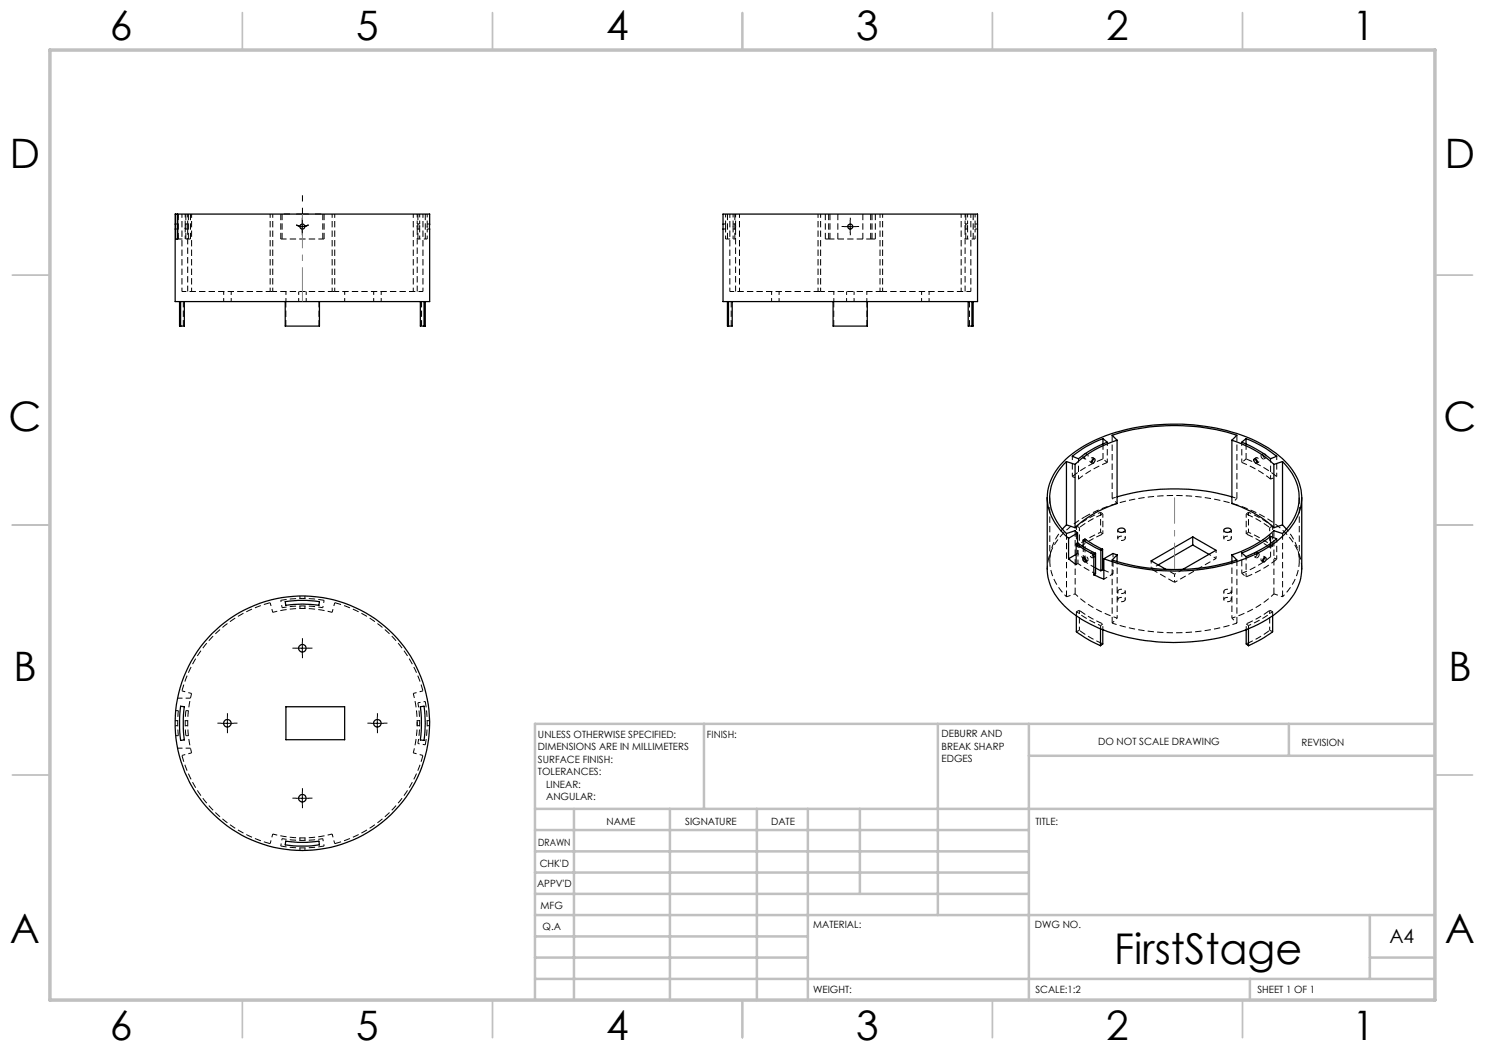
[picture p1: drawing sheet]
<svg xmlns="http://www.w3.org/2000/svg" width="297mm" height="210mm" viewBox="0 0 297 210" stroke-linecap="round" stroke-linejoin="round" font-family="sans-serif">
<g fill="none" stroke="#000" stroke-width=".2" stroke-dasharray="1.3 .6" stroke-dashoffset=".1" stroke-linecap="butt">
<path d="M37.5 45.8v12.5M56.2 47.8h8.6M83.4 58.3v-12.5M147.1 45.8v12.5M165.7 47.8h8.7M193 58.3v-12.5M36.7 60.3v4.9M57.2 65.2v-4.9M63.8 65.2v-4.9M84.3 65.2v-4.9M146.2 60.3v4.9M166.7 65.2v-4.9"/>
<path d="M173.4 65.2v-4.9M193.9 65.2v-4.9M220.6 91.8v-3M249.2 91.8v-3M219.1 113.6l-2.4-1.5M56.2 120.1a24.9 24.9 0 0 1 8.6 0M85.1 140.3a25 25 0 0 1 0 8.7M64.8 169.2a24.9 24.9 0 0 1-8.6 0"/>
</g>
<g fill="none" stroke="#000" stroke-width=".2" stroke-dasharray="1.3 .6" stroke-linecap="butt">
<path d="M35 45.8h.5M35.5 45.8v-.5M35.5 44.8h-.5M35.5 45.3v.1M35.5 45.3v-.5M35.7 42.8v5M37 45.8h.5M37 44.8v.5M37.2 47.8v-5M37.5 44.8v.5M37.5 44.8h-.5M37.5 45.3v-.1"/>
<path d="M37.5 45.3v.5M37.7 47.8v-5M38.1 42.8v5M54.5 58.3h-.5M56.2 47.8v-5M56.4 47.8v-5M60 45.3v-.1M64.6 47.8v-5M64.8 47.8v-5M66.9 58.3h-.5M83.4 45.2v.1M83.4 45.8h.5"/>
<path d="M83.6 47.8v-5M83.9 45.2v.1M83.9 44.8h-.5M85.1 47.8h.3M85.1 47.8v-5M85.4 45.4v-.1M85.4 45.8h.5M85.9 44.8h-.5M144.6 45.8h.5M145.1 47.8h.4M145.1 45.8v-.5M145.1 44.8h-.5"/>
<path d="M145.1 45.3v.1M145.1 45.3v-.5M145.5 47.8v-5M146.6 45.8h.5M146.6 44.8v.5M146.6 45.3v-.1M146.6 45.3v.5M147 47.8v-5M147.1 44.8v.5M147.1 44.8h-.5M147.1 45.3v-.1M147.1 45.3v.5"/>
<path d="M164.1 58.3h-.5M165.1 42.8v5M165.7 47.8v-5M166 47.8v-5M167.6 47.8v-5M169.6 45.2v.1M170.1 45.8h-.1M170.6 45.3l-.1 .2M172.6 42.8v5M174.1 47.8v-5M174.4 47.8v-5M175.1 47.8v-5"/>
<path d="M176.5 58.3h-.5M193 45.8h.5M193.2 47.8v-5M193.5 45.2v.1M193.5 44.8h-.5M194.6 47.8v-5M194.6 47.8h.4M195 45.4v-.1M195 45.8h.5M195.5 44.8h-.5M210 99.5v12.7M216.7 91.6l.3 .2"/>
<path d="M216.9 91.6l.1-.4M217.5 90.9l-.3-.2M218 92.2l.1 .2h.2M218.1 92.4l.3 .2M218.9 91.7l-.3-.2M222.4 99.7v-12.7M247.4 99.7v-12.7M251.2 91.5l-.3 .2M251.4 92.6l.3-.2M252.7 90.7l-.4 .2M252.8 91.8l.4-.2M60 119.2v.5"/>
<path d="M61 119.7v-.5M213.3 119.4v-12.7M215 118.8v-12.7M215.2 112.9l.4-.2M215.5 110.7l-.3 .2M216.7 112.1l.3-.2M216.9 103.4a39.7 39.7 0 0 1 26.6-3.4 25.8 25.8 0 0 1 14.2 7.3 10 10 0 0 1 2.7 6.5M217 111.3l-.3 .2M217.2 112.4l.3-.2M217.3 112.1l.2 .1 .1-.3M218.4 110.5l-.3 .2M218.6 111.5l.3-.2"/>
<path d="M220.1 106.5l.5 .3M220.1 102.5l.5 .3M249.2 106.8l.5-.3M249.2 102.8l.5-.3M250.9 111.3l.3 .2M251.7 110.7l-.3-.2M252.3 112.2l.4 .2M253.2 111.5l-.4-.2M254.8 118.8v-12.7M256.5 119.4v-12.7M259.9 112.2v-12.7M54 120.5a25 25 0 0 0-17.6 17.7"/>
<path d="M60 121.2v.5M61 121.7v-.5M84.6 138.2a25 25 0 0 0-17.7-17.7M220.1 125.7v-.6M220.6 124.8l-.5 .3M222.4 124.6v-12.6M247.4 124.6v-12.6M249.7 125.7v-.6M249.7 125.1l-.5-.3M35 145.1h.5M35.2 147.1h.5M35.5 144.1h-.5"/>
<path d="M35.7 147.1l-.2-2.5 .2-2.5M35.7 142.1h-.5M36.4 151.1a24.9 24.9 0 0 0 17.6 17.6M37 145.1h.5M37.2 142.1l-.2 2.5 .2 2.5M37.2 147.1h.5M37.5 144.1h-.5M37.7 142.1h-.5M83.4 145.1h.5M83.9 144.1h-.5M85.4 145.1h.5M85.9 144.1h-.5"/>
<path d="M60 169.6v.5M60 167.6v.5M61 170.1v-.5M61 168.1v-.5M66.9 168.7a24.9 24.9 0 0 0 17.7-17.6"/>
</g>
<g fill="none" stroke="#000" stroke-width=".2" stroke-dasharray="1.3 .6" stroke-dashoffset=".5" stroke-linecap="butt">
<path d="M36.4 58.3v-15.5M38.3 58.3v-15.5M54 58.3v-15.5M54.5 58.3v-15.5M66.4 58.3v-15.5M66.9 58.3v-15.5M82.7 58.3v-15.5M83.4 45.8v-1M83.9 45.8v-1M84.6 58.3v-15.5M85.4 44.8v1M146 58.3v-15.5"/>
<path d="M147.9 58.3v-15.5M163.6 58.3v-15.5M164.1 58.3v-15.5M176 58.3v-15.5M176.5 58.3v-15.5M192.2 58.3v-15.5M193 45.8v-1M193.5 45.8v-1M194.2 58.3v-15.5M195 44.8v1M214.5 95.3v-4.1M215.7 95.8v-4.1"/>
<path d="M221.5 92.5v-4.1M222.4 99.7l1-.3M246.4 99.4l1 .3M248.4 92.5v-4.1M254.1 95.8v-4.1M255.3 95.3v-4.1M215.3 109.3v-4.1M215.6 112.7l3.5 2M215.6 112.7v-4.1M215.9 109.5v-4M217 107.8v4.1M220.1 106.5v-4"/>
<path d="M220.6 106.8v-4M220.8 115.8l1.8-1M222.6 110.7v4.1M248.4 114.7v-4.1M249.2 115.4v-4.1M249.2 106.8v-4M249.7 106.5v-4M253.9 109.5v-4M254.5 109.3v-4.1M254.8 118.8a21.2 21.2 0 0 1-8.4 4.8M255.3 111.8v-4M215.9 126.1v-4"/>
<path d="M223.4 123.6a21.7 21.7 0 0 1-8.4-4.8M253.9 126.1v-4M83.4 145.1v-1"/>
</g>
<path d="M54 58.3h-17.6M66.4 58.3h-11.9M84.6 58.3h-17.7M163.6 58.3h-17.6M176 58.3h-11.9M194.2 58.3h-17.7M64.6 121.5a23.5 23.5 0 0 0-8.2 0M215.3 123.1v-.8M254.5 123.1v-.8M83.6 148.7a23.5 23.5 0 0 0 0-8.1M56.4 167.7a23.4 23.4 0 0 0 8.2 0" fill="none" stroke="#000" stroke-width=".2" stroke-dasharray="1.3 .6" stroke-dashoffset=".4" stroke-linecap="butt"/>
<g fill="none" stroke="#000" stroke-width=".2" stroke-dasharray="1.3 .6" stroke-dashoffset=".3" stroke-linecap="butt">
<path d="M35.5 47.8h2.6M165.1 47.8h.6M175.1 47.8h-.7M252.2 91.2v-.2a.45 .45 0 0 1 .6 .2 .45 .45 0 0 1-.1 .6l-.4-.3-.1-.3M215.9 109.5l-.6-.2M215.9 105.5l-.6-.3M218.7 111.3v.1a.45 .45 0 0 1-.6-.1 .45 .45 0 0 1 .1-.6l.4 .2 .1 .4M219 111.1v.1a.45 .45 0 0 1-.6-.1 .45 .45 0 0 1 .2-.6l.3 .2 .1 .4M251.5 110.7a.43 .43 0 0 1-.2 .5 .43 .43 0 0 1-.5 0 .46 .46 0 0 1 .1-.6 .46 .46 0 0 1 .6 0v.1M251.8 110.9a.43 .43 0 0 1-.1 .5 .43 .43 0 0 1-.6 0 .46 .46 0 0 1 .2-.6 .46 .46 0 0 1 .5 0v.1M254.1 111.3v-2.6M254.5 109.3l-.6 .2"/>
<path d="M254.5 105.2l-.6 .3M35.5 139.6h2.6M38.3 138.7a22.9 22.9 0 0 0 0 11.9M66.4 122.5a23 23 0 0 0-11.9 0M215.3 126.3l.6-.2M215.3 122.3l.6-.2M247.4 124.6a41.3 41.3 0 0 1-25 0M253.9 126.1l.6 .2M253.9 122.1l.6 .2M38.1 149.6h-2.6M82.7 150.6a23 23 0 0 0 0-11.9M54.5 166.8a23 23 0 0 0 11.9 0"/>
</g>
<g fill="none" stroke="#000" stroke-width=".2" stroke-dasharray="1.3 .6" stroke-dashoffset=".7" stroke-linecap="butt">
<path d="M83.6 47.8h1.5M145.5 47.8h1.5M193.2 47.8h1.4M214.5 95.3l1.2 .5M247.4 99.7l-1 1M254.1 95.8l1.2-.5M213.3 119.4a9.3 9.3 0 0 1-1.9-12.1l1.1-1.5M215.3 105.2a23.1 23.1 0 0 1 4.8-2.7M215.3 109.3a23.1 23.1 0 0 1 4.8-2.8M223.4 100.7l-1-1M223.8 119.6a.73 .73 0 0 1 .7-.2 .73 .73 0 0 1 .5 .7 .84 .84 0 0 1-1.4-.3l.2-.2M223.8 107.4a.73 .73 0 0 1 .7-.2 .73 .73 0 0 1 .5 .6 .84 .84 0 0 1-1.4-.2l.2-.2"/>
<path d="M224.8 118.6a.42 .42 0 0 0 .2-.6 .42 .42 0 0 0-.6-.1 .5 .5 0 0 0-.6 0 .5 .5 0 0 0-.1 .7l.6 .1 .5-.1M245 119.6a.73 .73 0 0 1 .7-.2 .73 .73 0 0 1 .5 .7 .84 .84 0 0 1-1.4-.3l.2-.2M245 107.4a.73 .73 0 0 1 .7-.2 .73 .73 0 0 1 .5 .6 .84 .84 0 0 1-1.4-.2l.2-.2M246 118.6a.42 .42 0 0 0 .2-.6 .42 .42 0 0 0-.6-.1 .5 .5 0 0 0-.6 0 .5 .5 0 0 0-.1 .7l.6 .1 .5-.1M249.7 102.5a23.1 23.1 0 0 1 4.8 2.7M249.7 106.5a23.1 23.1 0 0 1 4.8 2.8M255.3 111.8l-1.2-.5M257.3 105.8a9.2 9.2 0 0 1-.2 13l-.6 .6M220.1 125.1a23.1 23.1 0 0 1-4.8-2.8M222.4 124.6l1-1M223.4 123.6v-11.3M246.4 123.6l1 1"/>
<path d="M246.4 123.6v-11.3M254.5 122.3a23.1 23.1 0 0 1-4.8 2.8"/>
</g>
<g fill="none" stroke="#000" stroke-width=".2" stroke-dasharray="1.3 .6" stroke-dashoffset=".6" stroke-linecap="butt">
<path d="M35.5 45.8v2M35.5 42.8v2M37 45.8v2M37 42.8v2M37 45.3v.5v-.6M37.5 42.8v2M44.7 58.3v2M59.7 58.3v2M74.7 58.3v2M83.4 44.8v-2M83.9 44.8v-2M83.9 47.8v-2"/>
<path d="M85.4 44.8v-2M85.4 47.8v-2M145.1 45.8v2M145.1 42.8v2M146.6 45.8v2M146.6 42.8v2M147.1 42.8v2M154.3 58.3v2M169.3 58.3v2M184.3 58.3v2M193 44.8v-2M193.5 44.8v-2"/>
<path d="M193.5 47.8v-2M195 44.8v-2M195 47.8v-2M46.2 60.3v-2M57.2 60.3v-2M61.2 60.3v-2M68.9 60.3v-2M76.2 60.3v-2M155.8 60.3v-2M166.8 60.3v-2M170.8 60.3v-2M173.4 60.3v-2"/>
<path d="M185.8 60.3v-2M216.9 91.6h-.2l-.1-.2 .3-.7M216.9 90.7a.37 .37 0 0 1 .4 .4 .37 .37 0 0 1-.3 .4l-.1 .1M218.7 91.8v-.1a.44 .44 0 0 0-.6-.1 .44 .44 0 0 0-.1 .6M221.5 92.5l-.9-.7M249.2 91.8l-.8 .7M252.9 91.6l-.4-.7 .2-.2h.2M252.9 90.7a.45 .45 0 0 1 .4 .4 .45 .45 0 0 1-.3 .5h-.1M209.5 113.8a11.3 11.3 0 0 1 5.1-8.9l2.3-1.5M215.5 110.7v-2.1M217.6 111.9a.5 .5 0 0 0-.7-.5v.1M243.2 111.7l-8.3 4.8"/>
<path d="M248.4 114.7l.8 .7M36.4 138.2l1.9 .5M54.5 122.5l-.5-2M66.9 120.5l-.5 2M82.7 138.7l1.9-.5M220.6 125.9v-1.1M249.2 125.9v-1.1M38.3 150.6l-1.9 .5M84.6 151.1l-1.9-.5M54 168.7l.5-1.9M66.4 166.8l.5 1.9"/>
</g>
<g fill="none" stroke="#000" stroke-width=".25">
<path d="M35.1 42.8h-.1v17.5h50.9v-17.5h-50.4M35.1 42.8v5h.4v-5M35.1 42.8h.4M144.6 42.8h50.9v17.5h-50.9zM35.9 60.3v4.9h.2M36.1 60.3v4.9M36.9 60.3v4.9h-.8M57 60.3v4.9h6.9v-4.9M84.1 60.3v4.9h.7M84.8 60.3v4.9M85.1 60.3v4.9h-.3M145.5 60.3v4.9h.2"/>
<path d="M145.7 60.3v4.9M146.4 60.3v4.9h-.7M166.6 60.3v4.9h6.9v-4.9M193.6 60.3v4.9h.8M194.4 60.3v4.9M194.6 60.3v4.9h-.2M209.4 99.5v14.3a11.2 11.2 0 0 0 4.7 8.5 31.8 31.8 0 0 0 17.2 6.1 37.1 37.1 0 0 0 22.8-4.9 12.9 12.9 0 0 0 6.1-8.5l.1-15.5M213.3 92.3a9.4 9.4 0 0 0 0 14.4l1.7-.6 .5 .5M213.3 92.3l1.7 .6M213.3 92.3v12.7M214.5 91.3a21.4 21.4 0 0 1 6.1-3.6l.8 .7a21.7 21.7 0 0 0-5.7 3.3zM215 92.9v12.6"/>
<path d="M218.5 91.9a.29 .29 0 0 1 .5-.1 .29 .29 0 0 1-.1 .5l-.3 .3h-.3zM218.7 91.8l-.4 .6M220.6 87.7v1.1M223.4 88l-1-.9a41 41 0 0 1 25 0l-1 .9M223.4 88a21.1 21.1 0 0 0-8.4 4.9M223.4 88v12.7a21.1 21.1 0 0 0-8.4 4.8M223.4 99.4a42.2 42.2 0 0 1 23 0M246.4 88a21.8 21.8 0 0 1 8.4 4.9M246.4 88v12.7a21.8 21.8 0 0 1 8.4 4.8M248.4 88.4l.8-.7a22.8 22.8 0 0 1 6.1 3.6l-1.2 .4a23.3 23.3 0 0 0-5.7-3.3zM249.2 87.7v1.1M250.8 91.9a.46 .46 0 0 1 .5 .1 .46 .46 0 0 1 0 .6l-.5-.3z"/>
<path d="M251.1 91.8l.4 .6M254.8 92.9v12.6M256.5 92.3a9.6 9.6 0 0 1 3 9.5 11.2 11.2 0 0 1-3 4.9l-1.7-.6a21.7 21.7 0 0 1-8.4 4.9M256.5 92.3l-1.7 .6M256.5 92.3v12.7M213.3 105l-.8 .9M213.3 105l1.7 .5M213.7 107.7a10.5 10.5 0 0 1-4.2-9.5 12.8 12.8 0 0 1 6.4-8.4 36.6 36.6 0 0 1 21.7-4.9 35.4 35.4 0 0 1 16.1 4.7 13.4 13.4 0 0 1 6.5 8.4 10.2 10.2 0 0 1-3.9 9.5 30.4 30.4 0 0 1-16.8 6.5 41.7 41.7 0 0 1-18.7-2.2M213.7 107.7v4.1M215.2 108.8v4.1l-1.5-1.1M215.2 108.8l1.7 1.1 1.9 1M215.2 108.8l.4-.2 1.6 1.1 1.9 1"/>
<path d="M215.2 110.9l-1.5 .9M215.5 106.6l-1.8 1.1M215.5 106.6v2M216.6 111.5a.49 .49 0 0 1 .6 .3 .49 .49 0 0 1-.2 .6l-.4-.4zM216.6 108l3.6 2.1M216.6 108l.4-.2 1.7 1.1 1.8 .9M216.6 108v1.3M216.9 111.5l.3 .6M218.8 110.9v4.1M219.1 113.6l1.1 .6M219.1 110.7l-.3 .2M219.1 110.7v4.1l-.3 .2"/>
<path d="M220.2 110.1v4.1M220.5 113.9l.3 .1M220.5 113.9l-.3 .3M220.5 109.8l-.3 .3M220.5 109.8v4.1M220.8 111.8v4l-2-.8M223.4 111l-.8-.3-1.8 1.1M223.4 111l-1 1a41.7 41.7 0 0 0 25 0l-1-1M223.4 111v1.3M223.6 105.9a.82 .82 0 0 1 1.4 .2 .84 .84 0 0 1-1.4-.1zM238.5 107.4l-8.3 4.8 3 1.7M238.5 107.4l4.7 2.7-6.6 3.8"/>
<path d="M238.5 107.4v1.6M238.5 109l-6.9 4M238.5 109l3.3 1.9M244.8 105.9a.85 .85 0 0 1 1.4 .2 .86 .86 0 0 1-1.4-.1zM246.4 111v1.3M248.4 110.6a23.3 23.3 0 0 0 5.7-3.3l1.2 .5a24.2 24.2 0 0 1-6.1 3.5zM252.6 111.8l.4-.3a.46 .46 0 0 1 .2 .6 .46 .46 0 0 1-.6 .2zM252.9 111.5l-.1 .4-.3 .2M254.1 107.3v1.4M256.5 105l.8 .9M256.5 105l-1.7 .5M57 120.3a23.8 23.8 0 0 1 6.9 0l-.1 .8a22.4 22.4 0 0 0-6.7 0z"/>
<path d="M215.3 123.1v3.3a25 25 0 0 0 4.8 2.7M220.1 125.8v3.3M220.6 125.9v2.9l-.5 .3M249.2 125.9v2.9l.5 .3M249.7 125.8v3.3M254.5 123.1v3.3a25 25 0 0 1-4.8 2.7M36.1 141.2l.8 .1a26.1 26.1 0 0 0 0 6.7l-.8 .1a27.8 27.8 0 0 1 0-6.9zM57.2 141.3h11.7v6.6h-11.7zM84.1 141.3l.7-.1a23.8 23.8 0 0 1 0 6.9l-.7-.1a26.1 26.1 0 0 0 0-6.7zM57.1 168.2a22.4 22.4 0 0 0 6.7 0l.1 .8a23.8 23.8 0 0 1-6.9 0z"/>
<circle cx="60.5" cy="45.3" r=".51"/>
<circle cx="170" cy="45.3" r=".51"/>
<circle cx="60.5" cy="129.7" r=".75"/>
<circle cx="45.5" cy="144.7" r=".75"/>
<circle cx="60.5" cy="159.7" r=".74"/>
<circle cx="60.5" cy="144.7" r="25.4"/>
<circle cx="75.5" cy="144.7" r=".75"/>
</g>
<g fill="none" stroke="#000" stroke-width=".2" stroke-dasharray="1.3 .6" stroke-dashoffset=".8" stroke-linecap="butt">
<path d="M217.4 90.9a.5 .5 0 0 1 .1 .6 .5 .5 0 0 1-.5 .2l-.1-.1M223.6 118.3v1.6M223.6 106v1.7M225.1 119.9v-1.6M225.1 107.7v-1.7M230.2 113.8v-1.6M230.2 113.8l1.5-.8M234.9 116.5v-1.7M241.8 110.9l1.4 .8M243.2 111.7v-1.6M244.8 118.3v1.6M244.8 106v1.7"/>
<path d="M246.3 119.9v-1.6M246.3 107.7v-1.7M56.4 121.5l-.2-1.4M64.8 120.1l-.2 1.4M83.6 140.6l1.5-.3M85.1 149l-1.5-.3M56.2 169.2l.2-1.5M64.6 167.7l.2 1.5"/>
</g>
<path d="M251.5 92.4a.38 .38 0 0 0 .4-.3 .38 .38 0 0 0-.3-.5l-.3-.1-.2 .3M215 118.8l-1.7 .6M215.5 110.7l1.5 1.2M252.9 111.5v-.1a.45 .45 0 0 0-.6 .2 .45 .45 0 0 0 .1 .6l.1-.1M256.5 119.4l-1.7-.6" fill="none" stroke="#000" stroke-width=".2" stroke-dasharray="1.3 .6" stroke-dashoffset=".9" stroke-linecap="butt"/>
<path d="M222.6 114.8l-1.8-.8M233.2 113.9l1.7 .9M234.9 114.8l1.7-.9" fill="none" stroke="#000" stroke-width=".2" stroke-dasharray="1.3 .6" stroke-dashoffset="1" stroke-linecap="butt"/>
<path d="M215.7 95.8a22 22 0 0 1 5.8-3.3M248.4 92.5a22 22 0 0 1 5.7 3.3M216.7 109.3v2.8M254.1 111.3a22 22 0 0 1-5.7 3.4" fill="none" stroke="#000" stroke-width=".2" stroke-dasharray="1.3 .6" stroke-dashoffset=".2" stroke-linecap="butt"/>
<path d="M220.6 91.8a23.4 23.4 0 0 0-6.1 3.5M255.3 95.3a23.4 23.4 0 0 0-6.1-3.5M249.2 115.4a23.4 23.4 0 0 0 6.1-3.6" fill="none" stroke="#000" stroke-width=".2" stroke-dasharray="1.3 .6" stroke-dashoffset="-.1" stroke-linecap="butt"/>
<path d="M220.6 106.8a22.4 22.4 0 0 0-4.7 2.7M220.6 102.8a22.4 22.4 0 0 0-4.7 2.7M234.9 116.5l-4.7-2.7M253.9 109.5a22.4 22.4 0 0 0-4.7-2.7M253.9 105.5a22.4 22.4 0 0 0-4.7-2.7M215.9 122.1a22.4 22.4 0 0 0 4.7 2.7M215.9 126.1a22.4 22.4 0 0 0 4.7 2.7M249.2 124.8a22.4 22.4 0 0 0 4.7-2.7M249.2 128.8a22.4 22.4 0 0 0 4.7-2.7" fill="none" stroke="#000" stroke-width=".2" stroke-dasharray="1.3 .6" stroke-dashoffset="-.2" stroke-linecap="butt"/>
<g fill="none" stroke="#000" stroke-width=".2" stroke-dasharray="15.2 1.3 1.3 1.3" stroke-linecap="butt">
<path d="M58 42.8h-1.3M60.5 46.6v.5M60.5 45.3l1.2-.3M60.5 45.3l-1.2-.3M60.5 44.1v-.5M60.5 42.8v-1.2M60.5 42.8h-1.3M60.5 42.8v1.3M60.5 42.8h1.2M60.5 40.3v-1.2M60.5 45.3v1.3M60.5 45.3v-1.2"/>
<path d="M63 42.8h1.2M168.8 45.3h-.5M170.1 44.1v-.5M170.1 46.6v.5M171.3 45.3h.5M59.2 129.6h-.7M60.5 128.4v-.8M60.5 130.9v.7M61.7 129.6h.8M44.2 144.6h-.7M45.5 143.4v-.8M45.5 145.9v.7"/>
<path d="M46.7 144.6h.8M59.2 159.6h-.7M60.5 158.4v-.8M61.7 159.6h.8M74.2 144.6h-.7M75.5 143.4v-.8M75.5 145.9v.7M76.7 144.6h.8M60.5 160.9v.7"/>
</g>
<path d="M59.3 45a2.42 2.42 0 0 0 2.4 0M60.5 44.1v2.5M168.8 45.3h2.5M170 44.1v2.5M59.2 129.6h2.5M60.5 128.4v2.5M44.2 144.7h2.5M45.5 143.4v2.5M59.2 159.7h2.5M60.5 158.4v2.5M74.2 144.7h2.5M75.5 143.4v2.5" fill="none" stroke="#000" stroke-width=".2"/>
<path d="M60.5 60.3v-17.5" fill="none" stroke="#808080" stroke-width=".2" stroke-dasharray="15.2 1.3 1.3 1.3" stroke-dashoffset="8.4" stroke-linecap="butt"/>
<path d="M234.9 113.8v-14.3" fill="none" stroke="#808080" stroke-width=".2" stroke-dasharray="15.2 1.3 1.3 1.3" stroke-dashoffset="10" stroke-linecap="butt"/>
<g fill="none" stroke="#c0c0c0" stroke-width=".35">
<path d="M48.5 2.5v7.5M98.5 2.5v7.5M148.5 2.5v7.5M198.5 2.5v7.5M248.5 2.5v7.5M2.5 55h7.5M287 55h7.5M2.5 105h7.5M287 105h7.5M2.5 155h7.5M287 155h7.5M48.5 200v7.5"/>
<path d="M98.5 200v7.5M148.5 200v7.5M198.5 200v7.5M248.5 200v7.5"/>
</g>
<g fill="none" stroke="#c0c0c0" stroke-width=".5">
<path d="M140.8 144.8v17M187.6 144.8v38.2M205.8 144.8v55.2M205.8 151.2h81.2M257.8 144.8v6.4M287 144.8h-180v55.2M107 161.8h180M107 178.8h98.8M107 174.5h98.8M107 170.3h98.8M107 166h98.8M114.8 161.8v38.2"/>
<path d="M134 161.8v38.2M151.4 161.8v38.2M161.6 161.8v38.2M172 161.8v17M107 195.8h180M107 191.5h54.6M107 187.3h54.6M107 183h180M250 195.8v4.2M274 191.5h13M274 183v12.8"/>
</g>
<path d="M10 10h277v190h-277z" fill="none" stroke="#c0c0c0" stroke-width=".7"/>
<text font-size="8.5" x="222.8" y="192.7">FirstStage</text>
<g font-size="8.1">
<text x="22" y="8">6</text>
<text x="71.2" y="8">5</text>
<text x="121.2" y="8">4</text>
<text x="171.2" y="8">3</text>
<text x="221.2" y="8">2</text>
<text x="270.5" y="8">1</text>
<text x="2" y="33.6">D</text>
<text x="289" y="33.6">D</text>
<text x="1.7" y="86.1">C</text>
<text x="288.7" y="86.1">C</text>
<text x="2.7" y="136.1">B</text>
<text x="289.7" y="136.1">B</text>
<text x="2" y="188.6">A</text>
<text x="289" y="188.6">A</text>
<text x="22" y="208">6</text>
<text x="71.2" y="208">5</text>
<text x="121.2" y="208">4</text>
<text x="171.2" y="208">3</text>
<text x="221.2" y="208">2</text>
<text x="270.5" y="208">1</text>
</g>
<text font-size="3.9" x="277.9" y="188.5">A4</text>
<g font-size="2">
<text x="107.6" y="147.6">UNLESS OTHERWISE SPECIFIED:</text>
<text x="141.4" y="147.6">FINISH:</text>
<text x="188.3" y="147.5">DEBURR AND</text>
<text x="188.3" y="150">BREAK SHARP</text>
<text x="219.6" y="149">DO NOT SCALE DRAWING</text>
<text x="260.3" y="149.2">REVISION</text>
<text x="107.6" y="150.1">DIMENSIONS ARE IN MILLIMETERS</text>
<text x="107.6" y="152.6">SURFACE FINISH:</text>
<text x="107.6" y="155.1">TOLERANCES:</text>
<text x="188.3" y="152.5">EDGES</text>
<text x="109.2" y="157.6">LINEAR:</text>
<text x="109.2" y="160.1">ANGULAR:</text>
<text x="121.3" y="165">NAME</text>
<text x="137" y="164.9">SIGNATURE</text>
<text x="154.2" y="164.9">DATE</text>
<text x="207.1" y="164.9">TITLE:</text>
<text x="107.6" y="169.1">DRAWN</text>
<text x="107.9" y="173.3">CHK'D</text>
<text x="107.4" y="177.4">APPV'D</text>
<text x="108.1" y="181.8">MFG</text>
<text x="108.5" y="186">Q.A</text>
<text x="162.6" y="185.5">MATERIAL:</text>
<text x="207" y="185.5">DWG NO.</text>
<text x="162.6" y="198.5">WEIGHT:</text>
<text x="207.1" y="198.6">SCALE:1:2</text>
<text x="251.5" y="198.6">SHEET 1 OF 1</text>
</g>
</svg>
